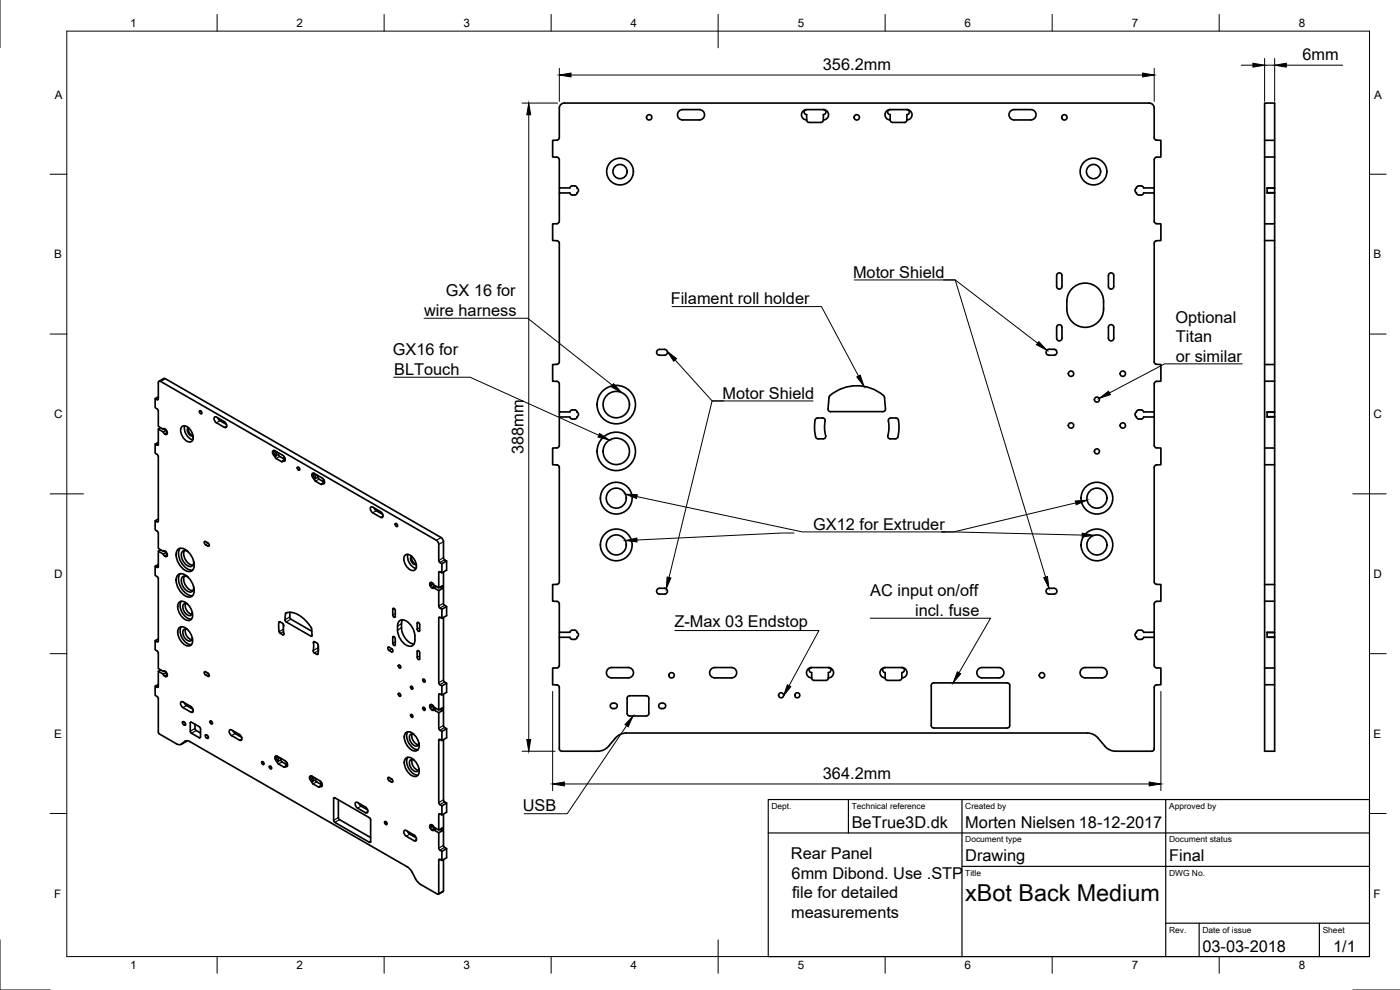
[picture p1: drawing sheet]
<svg xmlns="http://www.w3.org/2000/svg" width="420mm" height="297mm" viewBox="0 0 420 297" stroke-linecap="round" stroke-linejoin="round" font-family="sans-serif">
<!-- layer: Visible -->
<g fill="none" stroke="#000" stroke-width=".5">
<path d="M204 33.2l.9-.3h5a1.55 1.55 0 0 1 1.5 1.5 1.55 1.55 0 0 1-1.5 1.6h-5a1.55 1.55 0 0 1-1.5-1.1 1.55 1.55 0 0 1 .6-1.7zM242.1 32.9h5M242.1 32.9a1.55 1.55 0 0 0-1.6 1.5 1.55 1.55 0 0 0 1.6 1.6M242.1 32.9a.75 .75 0 0 0-.8 .7 .75 .75 0 0 0 .8 .8v1.6M242.1 36l.2 .5 .5 .2h3.5l.6-.2 .2-.5M247.1 32.9a1.55 1.55 0 0 1 1.6 1.5 1.55 1.55 0 0 1-1.6 1.6M247.1 32.9a.75 .75 0 0 1 .8 .7 .75 .75 0 0 1-.8 .8v1.6M267.1 32.9h5.1M267.1 32.9a1.55 1.55 0 0 0-1.5 1.5 1.55 1.55 0 0 0 1.5 1.6M267.1 32.9a.75 .75 0 0 0-.7 .7 .75 .75 0 0 0 .7 .8v1.6M267.1 36l.3 .5 .5 .2h3.5l.5-.2 .3-.5M272.2 32.9a1.55 1.55 0 0 1 1.5 1.5 1.55 1.55 0 0 1-1.5 1.6"/>
<path d="M272.2 32.9a.75 .75 0 0 1 .7 .7 .75 .75 0 0 1-.7 .8v1.6M303.4 33.2l1-.3h5a1.55 1.55 0 0 1 1.5 1.5 1.55 1.55 0 0 1-1.5 1.6h-5a1.55 1.55 0 0 1-1.5-1.1 1.55 1.55 0 0 1 .5-1.7zM379.5 30.9h3v194.5h-3zM167.9 56.4v1.5M346.4 56.4v1.5M347.1 42.1h1.3v5l-1.3 .1M347.1 42.1l-.5-.3-.2-.5v-8.9a1.5 1.5 0 0 0-1.5-1.5h-175.5a1.5 1.5 0 0 0-1.5 1.5v8.9l-.5 .7-1.5 .1v5l1.5 .1 .4 .4 .1 8.8h3.1a1.22 1.22 0 0 1 1.1-.7 1.22 1.22 0 0 1 1.1 .7 .89 .89 0 0 1 0 1.5 1.22 1.22 0 0 1-1.1 .7 1.22 1.22 0 0 1-1.1-.7h-3.1l-.1 8.8-.4 .4-1.5 .1v5l1.5 .1 .5 .7v35.6l-.5 .7-1.5 .1v5l1.5 .1 .4 .4 .1 8.7h3.1a1.22 1.22 0 0 1 1.1-.7 1.22 1.22 0 0 1 1.1 .7 .89 .89 0 0 1 0 1.5 1.22 1.22 0 0 1-1.1 .7 1.22 1.22 0 0 1-1.1-.7h-3.1l-.1 8.8-.4 .4-1.5 .1v5l1.5 .2 .5 .6v34.4l-.5 .7-1.5 .1v5l1.5 .1 .4 .4 .1 8.8h3.1a1.22 1.22 0 0 1 1.1-.7 1.22 1.22 0 0 1 1.1 .7 .89 .89 0 0 1 0 1.5 1.22 1.22 0 0 1-1.1 .7 1.22 1.22 0 0 1-1.1-.7h-3.1l-.1 8.7-.4 .4-1.5 .1v5.1l1.5 .1 .5 .6v18.4l.2 .6 .5 .2h10.8l1.2-.2 1.6-.9 3.4-3.7 1.1-.5 1.3-.2h138.3l1.2 .2 1.1 .5 3.4 3.7 1.6 .9 1.2 .2h10.8l.6-.2 .2-.6v-18.4l.2-.5 .5-.2M347.1 47.2l-.5 .2-.2 .5v8.5h-3.2a1.22 1.22 0 0 0-1.1-.7 1.22 1.22 0 0 0-1.1 .7 .89 .89 0 0 0 0 1.5 1.22 1.22 0 0 0 1.1 .7 1.22 1.22 0 0 0 1.1-.7h3.2v8.5l.2 .5 .5 .2M379.5 42.1h3M379.5 47.1h3M380.3 57.8h2.2M380.3 56.5h2.2"/>
<path d="M382.5 56.4h-2.2v1.5h2.2M347.1 67.1l1.3 .1v5h-1.3M347.1 72.2l-.5 .3-.2 .5v35.6l.2 .5 .5 .2M379.5 67.2h3M379.5 72.2h3M317.3 97.6a.8 .8 0 0 1 .9-.1 .8 .8 0 0 1 .5 .7v3.3a.8 .8 0 0 1-.8 .8 .8 .8 0 0 1-.8-.8v-3.3zM317.3 82.1a.8 .8 0 0 1 .9-.2 .8 .8 0 0 1 .5 .8v3.2a.8 .8 0 0 1-.8 .8 .8 .8 0 0 1-.8-.8v-3.2zM320.2 90.4a6.7 6.7 0 0 0 2.2 6.8 5.5 5.5 0 0 0 5.8 .4 5.5 5.5 0 0 0 3-4.9v-2.3M320.2 90.4a5.5 5.5 0 0 1 5.5-5.5 5.5 5.5 0 0 1 5.5 5.5M332.9 97.6a.8 .8 0 0 1 .9-.1 .8 .8 0 0 1 .5 .7v3.3a.8 .8 0 0 1-.8 .8 .8 .8 0 0 1-.8-.8v-3.3zM332.9 82.1a.8 .8 0 0 1 .9-.2 .8 .8 0 0 1 .5 .8v3.2a.8 .8 0 0 1-.8 .8 .8 .8 0 0 1-.8-.8v-3.2zM47.5 119l-.9 .6"/>
<path d="M47.7 114.4l1.4-.8h.5l82.8 47.7 .5 .5 .2 .7v5.1l.9 .7v2.8l-1.4 .8M197.3 105.1a2.96 2.96 0 0 1 2.5-.2 .88 .88 0 0 1 .5 1 .88 .88 0 0 1-.9 .7h-1.5a.88 .88 0 0 1-.8-.6 .88 .88 0 0 1 .2-.9zM249.1 118.7a12.2 12.2 0 0 1 16.3 .3l.3 3.7v.4l-.5 .4h-15.9l-.6-.2-.2-.6 .3-3.5zM314.3 105l.5-.2h1.5a.89 .89 0 0 1 .9 .9 .89 .89 0 0 1-.9 .9h-1.5a.88 .88 0 0 1-.8-.6 .88 .88 0 0 1 .3-1zM347.1 109.3l1.3 .1v5h-1.3M347.1 114.4l-.5 .3-.2 .5v8.4h-3.2a1.22 1.22 0 0 0-1.1-.7 1.22 1.22 0 0 0-1.1 .7 .89 .89 0 0 0 0 1.5 1.22 1.22 0 0 0 1.1 .7 1.22 1.22 0 0 0 1.1-.7h3.2v8.5l.2 .6 .5 .2M379.5 109.4h3M379.5 114.4h3M47.5 132.7l-.9 .6M48.2 128.3l-.7 .4M49 128.8l-1.5-.9v-4.6l-.2-.4-.7-.6v-2.7l.7 .4 .2-.3v-4.8l.4-.5 83.1 47.7 .6 .9 .1 5.2 .1 .4 .8 .5v2.8l-.8-.4-.1 .3v4.6l-1.5-.9-.7-.7M49 129.6l-1.5-.9v4.7l-.2 .2-.7-.3v2.7l.7 .5 .2 .5v19.4l-.2 .2-.7-.3v2.7l.7 .5 .2 .5v4.6l1.5 .8"/>
<path d="M49 128.8a.85 .85 0 0 1 1.1 .8l-.1 .5M49 129.6l.4 .5 .4 .3 .2-.2M49.3 128.6l-.3 .2M49.9 129.1l-.9 .5M50 130.1v.1M50.2 130.1h-.2M54.5 128.1a1.61 1.61 0 0 1 2.4 .6 2.85 2.85 0 0 1 .5 3.8 2.97 2.97 0 0 1-3.1-2.9zM55.4 127.8a3.7 3.7 0 0 0 2.5 4.2M56.5 128.3a1.61 1.61 0 0 0 1.4 2.5M56.6 128.4a1.93 1.93 0 0 0 1.3 2.3M59.9 123.3l.5 .1 .1 .7-.5-.1zM64.4 125.1l.6 .1 2.6 1.5 .5 1.1-.3 .5-.5-.1-2.6-1.6-.5-1z"/>
<path d="M65.4 125.4l.4 .7 2.2 1.3M82.2 135.2v.8l.7 .7M82.5 135.3l2.7 1.6 .3 .6v.7l-.6 .1M82.5 135.3l-.5-.1-.2 .5 .2 .7 .5 .6M82.5 137l.4 .6 1.6 .9 .4-.2M82.5 135.3l.4 .6M82.9 136.7l-.4 .3M83.2 135.7l-.3 .2v.8M83.6 135.9l.1 .9 1.5 .9M85.2 138.1l-.3 .2M85.2 137.2l.2 .1M85.2 138.1l.3 .1"/>
<path d="M85.4 137.1l-.2 1M167.9 123.6v1.5M244.9 125.6l2.2-.2 .5 .7a13.5 13.5 0 0 0 .2 5.1l-.7 .5-2-.2a8.7 8.7 0 0 1-.2-5.9zM266.8 125.7l.6-.3 2 .2a8.7 8.7 0 0 1-.2 5.9l-2.2 .1-.6-.7a13.3 13.3 0 0 0 .3-5zM346.4 123.6v1.5M347.1 134.4h1.3v5l-1.3 .1M347.1 139.5l-.5 .2-.2 .5v34.4l.2 .5 .5 .2M379.5 134.4h3M379.5 139.4h3M380.3 125h2.2M380.3 123.7h2.2M382.5 123.6h-2.2v1.5h2.2"/>
<path d="M47.5 155.7l-.9 .6M89.3 140.2l.5 .1 .1 .7-.5-.1zM94 142l.1 .8 .6 .8M94.3 142.1l2.7 1.6 .4 .6v.7l-.7 .1M94.3 142.1l-.5-.1-.2 .5 .2 .7 .5 .6M94.3 143.8l.4 .6 1.6 .9 .4-.2M94.3 142.1l.4 .6M94.7 142.7v.9M94.7 143.6l-.4 .2M95 142.5l-.3 .2M95.4 142.7l.2 .9 1.4 .9M97 144v.9"/>
<path d="M97 144.9l-.3 .2M97 144l.3 .1M97 144.9l.3 .1M97.2 144h-.2M111.3 152.1l.6 .1 2.6 1.6 .5 1-.3 .5-.5-.1-2.6-1.6-.5-1zM112.3 152.4l.4 .7 2.2 1.3M118.6 157.1l.6 .2 .1 .6-.5-.1zM47.5 169.4l-.9 .5M48.2 165l-.7 .4M49 166.2l-1.5-.8v4.6l-.2 .3-.7-.4v2.7l.7 .6 .2 .4v18.7l-.2 .3-.7-.4v2.8l.7 .5 .2 .4v4.7l1.5 .8M49 165.4l.4-.1 .6 .7M49 166.2l.7 .8 .3-.2"/>
<path d="M49.3 165.2l-.3 .2M49.9 165.7l-.9 .5M50 166v.1M50 166.1l.2 .4-.2 .3M50.2 166.7l-.2 .1M53.4 164.8a2.43 2.43 0 0 1 3.2 .9 5 5 0 0 1 1.4 5.1 1.86 1.86 0 0 1-3 0 5.4 5.4 0 0 1-1.9-5.6zM53.4 172.5a2.43 2.43 0 0 1 3.2 .9 5 5 0 0 1 1.4 5 1.86 1.86 0 0 1-3 0 5.4 5.4 0 0 1-1.9-5.5zM54 172.2a4.9 4.9 0 0 0 2.3 6.2l1.5 .3M54 164.5a4.9 4.9 0 0 0 2.3 6.2l1.5 .4M55.4 165.2a3.5 3.5 0 0 0 2.5 4.4M55.4 172.8a3.5 3.5 0 0 0 2.5 4.4M56.5 173.2a1.23 1.23 0 0 0-1.6-.2 1.23 1.23 0 0 0-.5 1.5 3.2 3.2 0 0 0 3.1 3.1 1.35 1.35 0 0 0 .6-1.5"/>
<path d="M56.5 165.5a1.23 1.23 0 0 0-1.6-.2 1.23 1.23 0 0 0-.5 1.6 3.2 3.2 0 0 0 3.1 3 1.35 1.35 0 0 0 .6-1.5M61.3 162.5h.4l.9 .6 .2 .7-.4 .1-.9-.6zM121.5 166.7a1.61 1.61 0 0 1 2.4 .6 2.85 2.85 0 0 1 .5 3.8 2.97 2.97 0 0 1-3.2-2.9zM122.4 166.3a3.7 3.7 0 0 0 2.5 4.3M123.5 166.9a1.61 1.61 0 0 0 1.4 2.4M123.6 166.9a1.93 1.93 0 0 0 1.3 2.3M129.2 174.9v.1M129.2 175.7v.1M129.2 175.8l.3 .5 .5 .2 .2-.2M129.2 175l-.2 .2 .2 .5M129.4 174.8l-.2 .1M129.5 174.8l-.3 .2"/>
<path d="M129.5 174.8l-.3 .1M130 175.2l-.8 .5M130.1 175.2l-.9 .6M130.2 176.3l1.5 .9v4.6l.1 .5 .8 .5v2.7l-.8-.3-.1 .2v19.4l.1 .5 .8 .5v2.7l-.8-.3-.1 .2v4.6l-1.5-.8-.7-.8M130.9 175.9l-.7 .4M132 176.2l.7 .4v-.8l-1 .6M132.7 176.6l-1 .6M133.1 171.6v9.4l.2 .5 .7 .5v2.7l-1.4 .8M134 168.3l-1.4 .8M197.3 176.8a2.96 2.96 0 0 1 2.5-.2 .88 .88 0 0 1 .5 1 .88 .88 0 0 1-.9 .7h-1.5a.88 .88 0 0 1-.8-.6 .88 .88 0 0 1 .2-.9zM314.2 176.8a2.96 2.96 0 0 1 2.5-.2 .88 .88 0 0 1 .5 1 .88 .88 0 0 1-.9 .7h-1.5a.88 .88 0 0 1-.8-.6 .88 .88 0 0 1 .2-.9zM347.1 175.3l1.3 .1v5h-1.3"/>
<path d="M379.5 175.4h3M47.5 191.7l-.9 .5M53.8 188.3a2.07 2.07 0 0 1 2.8 .9 3.6 3.6 0 0 1 .7 4.4 2.07 2.07 0 0 1-2.7-.9 3.6 3.6 0 0 1-.8-4.4zM53.8 180.7a2.07 2.07 0 0 1 2.8 .8 3.6 3.6 0 0 1 .7 4.4 2.07 2.07 0 0 1-2.7-.8 3.6 3.6 0 0 1-.8-4.4zM54.4 188.1a4.1 4.1 0 0 0 3.1 5.3M54.4 180.4a4.1 4.1 0 0 0 3.1 5.4M55.7 181.1a2.72 2.72 0 0 0 1.9 3.2M55.7 188.7a2.72 2.72 0 0 0 1.9 3.3M56.3 188.9a.97 .97 0 0 0-1.3 .1 .97 .97 0 0 0-.1 1.3 2.35 2.35 0 0 0 2.3 2l.4-.5 .1-.5M56.3 181.3a.97 .97 0 0 0-1.3 0 .97 .97 0 0 0-.1 1.3 2.35 2.35 0 0 0 2.3 2.1l.4-.6 .1-.4M83.8 186.6l1.2 .7 .1 3.2a1.56 1.56 0 0 1-1.5-2zM85 187.3l.1 .6"/>
<path d="M85.8 183.9l-.3 2 .2 .6 7.6 4.4h.3l.1-.3a4.3 4.3 0 0 0-1.7-4.1 6.1 6.1 0 0 0-6.2-2.6M87.1 183.7l-.2 1.4 .3 .6 6.4 3.7M94.1 192.5a1.58 1.58 0 0 1 1.5 2.2v.5a.93 .93 0 0 1-.4 1.2l-.9-.5-.3-.5zM95.5 193.8l-.1 .8 .2 .3M116.4 194.3l.4-.1 .8 .5 .3 .6-.1 .3-1.2-.6zM117.9 191l.5 .2 .2 .5v1.7l-.2 .3-.3-.2-.2-.5zM117.9 182.6l.5 .1 .2 .5v1.8l-.2 .2-.3-.2-.2-.5zM119.6 199.6l.5 .1 .1 .7-.5-.1zM119.9 186.3a2.33 2.33 0 0 1 3 .8 5.7 5.7 0 0 1 1 6.5 2.33 2.33 0 0 1-3-.9 5.7 5.7 0 0 1-1-6.4zM120.8 186a5.8 5.8 0 0 0 3 7.2h.4M125.2 195.3l.6 .1 .2 .5v1.8l-.2 .2-.4-.2-.2-.5zM125.2 186.8l.6 .1 .2 .5v1.8l-.2 .3-.4-.3-.2-.4z"/>
<path d="M133.1 185.3v18.7l.2 .5 .7 .5v2.7l-1.4 .8M134 182l-1.4 .8M167.9 189.7v1.5M346.4 189.7v1.5M347.1 180.4l-.5 .3-.2 .5v8.5h-3.2a1.22 1.22 0 0 0-1.1-.7 1.22 1.22 0 0 0-1.1 .7 .89 .89 0 0 0 0 1.5 1.22 1.22 0 0 0 1.1 .7 1.22 1.22 0 0 0 1.1-.7h3.2v8.4l.2 .6 .5 .2M379.5 180.4h3M380.3 191.1h2.2M380.3 189.8h2.2M382.5 189.7h-2.2v1.5h2.2M47.5 205.3l-.9 .6M48.2 201l-.7 .4M49 202.3l-1.5-.9v4.6l-.2 .3-.7-.4v2.7l.7 .6 .2 .4v10l.4 .6 5.1 3a1.34 1.34 0 0 0 1.5 0l1-.7a1.34 1.34 0 0 1 1.5 0l65.2 37.6 1.3 1.2 2 3.5 6 3.5 .2-.2v-10l.1-.3 .8 .4v-2.8l-.8-.5-.1-.4v-4.6l-1.5-.9"/>
<path d="M49 201.4l.4-.1 .6 .7M49 202.3l.7 .7 .3-.2M49.3 201.3l-.3 .1M49.9 201.7l-.9 .6M50 202v.1M50 202.1l.2 .5-.2 .2M50.2 202.7l-.2 .1M54.4 210.6h.5l2.7 1.6 .4 1-.2 .5h-.5l-2.7-1.6-.4-1.1zM54.8 216.6a.67 .67 0 0 1 .7 .2 .67 .67 0 0 1 0 .8l-.6-.3zM55.3 210.8l.5 .7 2.1 1.3M57.2 216.7h.3l2.5 1.5 .2 .5-.1 2.6-.3 .1-2.5-1.6-.2-.4zM58.5 217.3l.2 1.7 1.5 .9"/>
<path d="M61.3 201.6h.4l.9 .5 .2 .8h-.4l-.9-.6zM63.1 216.4l.5 .1 .1 .7-.5-.2zM69 219h.5l2.7 1.6 .4 1-.2 .5h-.5l-2.7-1.6-.4-1.1zM69.9 219.3l.5 .7 2.1 1.2M119.6 208l.5 .2 .1 .7-.5-.2zM121.8 219.8a2.07 2.07 0 0 1 2.8 .9 3.6 3.6 0 0 1 .7 4.4 2.07 2.07 0 0 1-2.7-.9 3.6 3.6 0 0 1-.8-4.4zM122.4 219.6a4.1 4.1 0 0 0 3.1 5.3M123.3 205.9l.4 .2 .2 .6-.5-.1zM123.3 214.4l.4 .1 .2 .7-.5-.2zM126.9 203.8l.5 .1 .2 .7-.6-.1zM126.9 212.3l.5 .1 .2 .7-.6-.2zM129.2 211.6h.1"/>
<path d="M129.2 211.6l-.2 .3 .2 .5M129.2 212.4l.3 .5 .5 .3 .2-.2M129.5 211.4l-.3 .2M130.1 211.9l-.9 .5M130.2 213l1.5 .8v4.7l.1 .4 .8 .6v2.7l-.8-.4-.1 .3v18.7l.1 .5 .8 .5v2.7l-.8-.3-.1 .2v4.7l-1.5-.9-.7-.7M130.9 212.6l-.7 .4M132 212.8l.7 .4v-.8l-1 .6M132.7 213.2l-1 .6M133.1 208.3v9.4l.2 .4 .7 .5v2.8l-1.4 .8M134 218.6l-1.4 .9M134 205l-1.4 .8M182.6 200.6l.9-.3h5.1a1.55 1.55 0 0 1 1.5 1.5 1.55 1.55 0 0 1-1.5 1.6h-5.1a1.55 1.55 0 0 1-1.4-1.1 1.55 1.55 0 0 1 .5-1.7z"/>
<path d="M183.4 211.2a1.03 1.03 0 0 1 1.3-.2 1.03 1.03 0 0 1 .4 1.2 1.01 1.01 0 0 1-1.3 .4 1.01 1.01 0 0 1-.4-1.4zM189 208.8h5l.5 .2 .2 .5v4.6l-.2 .5-.5 .2h-5M189 208.8l-.6 .2-.2 .5v4.6l.2 .5 .6 .2M197.9 211.2a1 1 0 0 1 1.4-.2 1 1 0 0 1 .3 1.4 1 1 0 0 1-1.4 .2 1 1 0 0 1-.3-1.4zM213.3 200.9l.7-.5 .5-.1h5a1.55 1.55 0 0 1 1.6 1.5 1.55 1.55 0 0 1-1.6 1.6h-5a1.55 1.55 0 0 1-1.4-.9 1.55 1.55 0 0 1 .2-1.6zM243.6 200.3h5M243.6 200.3a1.55 1.55 0 0 0-1.6 1.5 1.55 1.55 0 0 0 1.6 1.6M243.6 200.3a.75 .75 0 0 0-.8 .7 .75 .75 0 0 0 .8 .8v1.6M243.6 203.4l.2 .5 .5 .2h3.6l.5-.2 .2-.5M248.6 200.3a1.55 1.55 0 0 1 1.6 1.5 1.55 1.55 0 0 1-1.6 1.6M248.6 200.3a.75 .75 0 0 1 .8 .7 .75 .75 0 0 1-.8 .8v1.6M265.6 200.3h5.1"/>
<path d="M265.6 200.3a1.55 1.55 0 0 0-1.5 1.5 1.55 1.55 0 0 0 1.5 1.6M265.6 200.3a.75 .75 0 0 0-.7 .7 .75 .75 0 0 0 .7 .8v1.6M265.6 203.4l.3 .5 .5 .2h3.5l.5-.2 .3-.5M270.7 200.3a1.55 1.55 0 0 1 1.5 1.5 1.55 1.55 0 0 1-1.5 1.6M270.7 200.3a.75 .75 0 0 1 .7 .7 .75 .75 0 0 1-.7 .8v1.6M279.7 205.1l.5-.2 22.4 .1 .4 .6v12.4l-.7 .4h-22.4l-.4-.7v-12.1zM293.8 200.6l.9-.3h5a1.55 1.55 0 0 1 1.6 1.5 1.55 1.55 0 0 1-1.6 1.6h-5a1.55 1.55 0 0 1-1.5-1.1 1.55 1.55 0 0 1 .6-1.7zM324.8 200.6l.9-.3h5a1.55 1.55 0 0 1 1.6 1.5 1.55 1.55 0 0 1-1.6 1.6h-5a1.55 1.55 0 0 1-1.5-1.1 1.55 1.55 0 0 1 .6-1.7zM347.1 200.4h1.3v5.1h-1.3M379.5 200.4h3M379.5 205.5h3M56.1 222.2l-1.7 1.1"/>
<path d="M61.6 220.5a.68 .68 0 0 1 .8 .3 .68 .68 0 0 1 0 .8l-.6-.4zM78.6 228.6l.5 .1 .1 .6-.5-.1zM80.9 229.9l.5 .1 .1 .7-.5-.2zM82.9 226.8v.9l.7 .7M83.2 226.9l2.7 1.6 .4 .7v.6l-.7 .2M83.2 226.9h-.5l-.2 .4 .2 .8 .5 .5M83.2 228.6l.4 .6 1.6 1 .4-.2M83.2 226.9l.4 .6M83.6 228.4l-.4 .2M83.9 227.3l-.3 .2v.9M84.3 227.5l.2 .9 1.4 1M85.9 229.8l-.3 .2"/>
<path d="M85.9 228.9h.3M85.9 229.8l.3 .1M86.1 228.8l-.2 1M93.3 232.8v.8l.7 .8M93.6 232.9l2.7 1.6 .3 .7v.6l-.6 .2M93.6 232.9l-.5-.1-.2 .5 .2 .7 .5 .6M93.6 234.6l.4 .6 1.6 1 .4-.2M93.6 232.9l.4 .6M94 233.5v.9M94 234.4l-.4 .2M94.3 233.3l-.3 .2M94.7 233.5l.1 .9 1.5 .9"/>
<path d="M96.3 234.9v.8M96.3 235.7l-.3 .3M96.3 234.9h.2M96.3 235.7l.3 .1M96.5 234.8l-.2 .1M100.2 239.4h.3l10.6 6.1 .1 .5v6.7h-.3l-10.6-6.1-.2-.5zM101.5 240v5.3l.2 .5 9.5 5.5M116.4 233.3h.4l.9 .6 .2 .7h-.4l-.9-.5zM121.8 227.5a2.07 2.07 0 0 1 2.8 .8 3.6 3.6 0 0 1 .7 4.4 2.07 2.07 0 0 1-2.7-.8 3.6 3.6 0 0 1-.8-4.4zM122.4 227.2a4.1 4.1 0 0 0 3.1 5.4M123.7 220.2a2.72 2.72 0 0 0 1.9 3.3M123.7 227.9a2.72 2.72 0 0 0 1.9 3.2"/>
<path d="M124.3 228.1a.97 .97 0 0 0-1.3 0 .97 .97 0 0 0-.1 1.3 2.35 2.35 0 0 0 2.3 2.1l.4-.6 .1-.4M124.3 220.4a.97 .97 0 0 0-1.3 .1 .97 .97 0 0 0-.1 1.3 2.35 2.35 0 0 0 2.3 2l.4-.5 .1-.5M133.1 221.9v18.1l.2 .4 .7 .6v2.7l-1.4 .8M106.8 240.7l.5 .1 2.7 1.6 .4 1-.2 .5-.5-.1-2.7-1.5-.4-1.1zM107.7 241l.5 .7 2.1 1.3M115.5 246.5l.5 .2 .1 .7-.5-.2zM121.4 249.1l.5 .1 2.7 1.6 .4 1-.2 .5h-.5l-2.7-1.6-.4-1.1zM122.3 249.4l.5 .7 2.1 1.3M129.2 248.4l.3 .6 .5 .2 .2-.2M129.2 247.6l-.2 .3 .2 .5M129.5 247.5l-.3 .1M130.1 247.9l-.9 .5"/>
<path d="M130.9 248.6l-.7 .4M132 248.9l.7 .4v-.9l-1 .7M132.7 249.3l-1 .6M133.1 244.2v9.4l.2 .5 .7 .5v2.8l-1.4 .8M133.1 257.9v9.4l-1.5 1M134 254.6l-1.4 .8M134 241l-1.4 .8"/>
<circle cx="194.8" cy="35.2" r=".8"/>
<circle cx="257.1" cy="35.2" r=".8"/>
<circle cx="319.4" cy="35.2" r=".8"/>
<circle cx="186.1" cy="51.5" r="4"/>
<circle cx="186.1" cy="51.5" r="2.13"/>
<circle cx="328.2" cy="51.5" r="4"/>
<circle cx="328.2" cy="51.5" r="2.13"/>
<circle cx="321.4" cy="112.1" r=".8"/>
<circle cx="329.2" cy="119.9" r=".75"/>
<circle cx="337" cy="112.1" r=".8"/>
<circle cx="184.9" cy="121.4" r="4"/>
<circle cx="184.9" cy="135.4" r="4"/>
<circle cx="184.9" cy="135.4" r="5.8"/>
<circle cx="184.9" cy="121.4" r="5.8"/>
<circle cx="321.4" cy="127.7" r=".8"/>
<circle cx="329.2" cy="135.4" r=".75"/>
<circle cx="337" cy="127.7" r=".8"/>
<circle cx="184.9" cy="149.5" r="3"/>
<circle cx="184.9" cy="149.5" r="4.8"/>
<circle cx="329.2" cy="149.5" r="3"/>
<circle cx="329.2" cy="149.5" r="4.8"/>
<circle cx="184.9" cy="163.5" r="3"/>
<circle cx="184.9" cy="163.5" r="4.8"/>
<circle cx="329.2" cy="163.5" r="3"/>
<circle cx="329.2" cy="163.5" r="4.8"/>
<circle cx="201.5" cy="202.6" r=".8"/>
<circle cx="234.4" cy="208.6" r=".75"/>
<circle cx="239.3" cy="208.6" r=".75"/>
<circle cx="312.7" cy="202.6" r=".8"/>
</g>
<!-- layer: Visible Narrow -->
<g fill="none" stroke="#000" stroke-width=".35">
<path d="M47.5 119.7l-.3 .2M49.6 113.6l-1.4 .9M47.5 133.4l-.3 .2M50.2 129.7l-.8 .4M50.2 130l-.5 .3M66 126.2l-1 .7M68.1 127.8l-.8 .4M83.6 136.3l-.7 .4M83.9 137l-1 .6M84.9 138.3l-.4 .2M47.5 156.4l-.3 .2M95.4 143.1l-.7 .5"/>
<path d="M95.7 143.8l-1 .6M96.7 145.1l-.4 .2M112.9 153.2l-1 .7M115 154.8l-.8 .4M47.5 170l-.3 .2M50.2 166.3l-.8 .5M50.2 166.7l-.5 .3M62.5 163l-.8 .4M62.8 163.6l-.4 .3M130.5 175.7l-1 .6M130.8 175.9l-1 .6M132 171.6l-.3 .2"/>
<path d="M132.4 161.3l-1.4 .8M133.1 162.5l-1.4 .8M133.1 167.4l-1.4 .8M133.4 168l-1.4 .8M47.5 192.4l-.3 .2M84 186.6l-.3 .1M85 188.8l-1.2 .7M85.1 189.5l-1 .5M85.2 190.3l-.3 .2M86.3 183.8l-.6 .3M86.9 185.1l-1.4 .8M87.3 185.8l-1.4 .8"/>
<path d="M93.7 190.7l-.4 .2M94.5 192.6l-.4 .2M95.4 194.4l-1.4 .8M95.4 196.1l-.3 .2M95.6 195.2l-1.3 .7M117.6 194.7l-.8 .5M117.9 195.3l-.4 .3M118.3 182.5l-.4 .3M118.3 191l-.4 .2M118.6 192.6l-.7 .4M118.6 184.1l-.7 .4M120.5 187.2l-1.2 .6"/>
<path d="M120.5 188.4l-1.2 .7M125.6 186.8l-.4 .2M125.6 195.2l-.4 .3M126 188.3l-.8 .5M126 196.8l-.8 .4M132 185.2l-.3 .2M133.1 181l-1.4 .8M133.4 181.6l-1.4 .8M47.5 206l-.3 .2M50.2 202.3l-.8 .5M50.2 202.7l-.5 .3M55.7 217.1l-.6 .3"/>
<path d="M55.7 217.3l-.4 .3M56 211.7l-1.1 .6M57.5 216.7l-.4 .2M58 213.2l-.7 .5M58.5 218.6l-1.4 .8M58.9 219.2l-1.4 .8M62.5 202l-.8 .5M62.8 202.7l-.4 .2M130.5 212.3l-1 .6M130.8 212.5l-1 .6M132 208.2l-.3 .2M133.1 217.7l-1.4 .8"/>
<path d="M133.1 204l-1.4 .8M133.4 218.3l-1.4 .8M133.4 204.6l-1.4 .8M55.7 222.3l-.2 .2M55.9 222.4l-1.4 .8M60.2 221.2l-.4 .2M62.5 221l-.6 .4M62.6 221.3l-.4 .2M70.6 220.1l-1.1 .6M72.6 221.7l-.7 .4M84.3 228l-.7 .4M84.6 228.6l-1 .6"/>
<path d="M85.6 230l-.4 .2M94.7 234l-.7 .4M95 234.6l-1 .6M96 236l-.4 .2M100.5 239.4l-.4 .2M117.6 233.8l-.8 .4M117.9 234.4l-.4 .2M132 221.9l-.3 .2M133.1 240l-1.4 .8M101.5 245.3l-1.4 .8M101.9 245.9l-1.4 .8M108.4 241.9l-1.1 .6"/>
<path d="M110.4 243.4l-.7 .4M111.2 252.5l-.3 .2M123 250.3l-1.1 .6M125 251.8l-.7 .5M130.5 248.4l-1 .6M130.8 248.6l-1 .6M132 257.9l-.3 .2M132 244.2l-.3 .2M133.1 253.6l-1.4 .9M133.4 254.3l-1.4 .8M133.4 240.6l-1.4 .8M133.1 267.3l-1.4 .8"/>
</g>
<!-- layer: Border -->
<g fill="none" stroke="#000" stroke-width=".3">
<path d="M0 -.1v14.5M20 9.3h391v277.7h-391zM65.2 4.3v5M115.3 4.3v5M165.4 4.3v5M215.5 4.3v10.1M265.6 4.3v5M315.8 4.3v5M365.9 4.3v5M15 52.3h5M411 52.3h5M15 100.2h5"/>
<path d="M411 100.2h5M15 148.2h10.1M406 148.2h10M15 196.1h5M411 196.1h5M15 244.1h5M411 244.1h5M0 282v15h15M65.2 287v5M115.3 287v5M165.4 287v5M215.5 282v10"/>
<path d="M265.6 287v5M315.8 287v5M365.9 287v5M406 297h14.2"/>
</g>
<!-- layer: TitleBlock -->
<path d="M230.6 239.9h180.4v47.1h-180.4zM254.6 239.9v10M288.7 239.9v47.1M349.9 239.9v47.1M230.6 249.9h180.4M288.7 259.9h122.3M349.9 277h61.1M359.9 277v10M396 277v10" fill="none" stroke="#000" stroke-width=".35"/>
<!-- layer: Dimensions -->
<g fill="none" stroke="#000" stroke-width=".3">
<path d="M372.5 19.6h3.5M379.5 17.6v12.8M379.5 19.6h3M382.5 17.6v12.8M386 19.6h17M156.7 30.9h10.7M158.7 34.4v187.5M167.9 20.5v9.9M171.4 22.5h171.5M346.4 20.5v9.9M165.9 207.5v29.7M348.4 207.5v29.7"/>
<path d="M156.7 225.4h9.9M169.4 235.2h175.5"/>
</g>
<path d="M376 19l3.5 .6-3.5 .5zM382.5 19.6l3.5-.6v1.1zM158.7 30.9l.6 3.5h-1.2zM167.9 22.5l3.5-.6v1.2zM342.9 21.9l3.5 .6-3.5 .6zM158.1 221.9h1.2l-.6 3.5zM165.9 235.2l3.5-.6v1.2zM344.9 234.6l3.5 .6-3.5 .6z" fill="#000" stroke="#000" stroke-width=".3"/>
<!-- layer: Annotations -->
<g fill="#000" stroke="#000" stroke-width=".3">
<path d="M184.1 115.1l2.4 2.7-3.1-1.8zM200.3 105.4l2.7 2.2-.8 .8zM257.1 113.1l1.1-.5 1.1 3.3zM311.8 102.5l2.4 2.6-3.2-1.7zM329.9 119.5l2.8-2.1 .5 1zM179.9 130.1l3 1.9-3.4-.9zM187.7 148.3l3.6 .1-.3 1.2zM322.7 150.3l3.6-.2-3.3 1.4zM324.8 160l3.5 .6-3.5 .5zM187.7 162.2l3.4-.8 .1 1.2zM200.2 173.1l1.2 .3-1.4 3.3zM313.2 173.3l1.2-.3 .4 3.5z"/>
<path d="M190 214.8l-1.5 3.3-.9-.7zM236.3 205.5l1 .5-2.2 2.8zM287.3 201.6l1 .6-2.3 2.7z"/>
</g>
<g fill="none" stroke="#000" stroke-width=".3">
<path d="M127.3 95.5h31.1l25.4 20.1M201.7 92h44.8l11.2 20.8M256.4 84h30.3l24.7 19M283.2 84h3.5l27.1 89.1M118.1 113.2h23l38.6 17.4M202.6 108l11.1 12.3h3.5M372.8 109.2h-23.3l-16.5 8.7M244 120.3h-30.3l-12.9 53M191.1 149l49.7 10.6h42.8M238.3 159.9h-3.5l-43.6 2.1M322.8 150.9l-36.6 8.7h-3.5l42.1 .9M202.5 189.2h43.3l-9 16.5"/>
<path d="M261.2 185.5h36.1l-9.5 16.4M188 217.7l-17.8 26.5h-12.9"/>
</g>
<text font-size="7" x="289.7" y="270.5">xBot Back Medium</text>
<g font-size="4.9">
<text x="390.9" y="18">6mm</text>
<text x="247" y="20.9">356.2mm</text>
<text x="256" y="83.3">Motor Shield</text>
<text x="133.8" y="88.9">GX 16 for</text>
<text x="127.3" y="94.8">wire harness</text>
<text x="201.3" y="91.3">Filament roll holder</text>
<text x="352.8" y="96.8">Optional</text>
<text x="117.9" y="106.6">GX16 for</text>
<text x="352.9" y="102.6">Titan</text>
<text x="118.3" y="112.5">BLTouch</text>
<text x="352.9" y="108.5">or similar</text>
<text x="216.9" y="119.6">Motor Shield</text>
<text x="157.1" y="136.3" transform="rotate(-90 157.1 136.3)">388mm</text>
<text x="244" y="158.9">GX12 for Extruder</text>
<text x="261.2" y="178.9">AC input on/off</text>
<text x="274.6" y="184.8">incl. fuse</text>
<text x="202.4" y="188.2">Z-Max 03 Endstop</text>
<text x="247" y="233.7">364.2mm</text>
<text x="156.9" y="243.4">USB</text>
<text x="255.6" y="248.4">BeTrue3D.dk</text>
<text x="289.7" y="248.4">Morten Nielsen 18-12-2017</text>
<text x="237.4" y="257.7">Rear Panel</text>
<text x="237.6" y="263.6">6mm Dibond. Use .STP</text>
<text x="289.7" y="258.4">Drawing</text>
<text x="350.9" y="258.4">Final</text>
<text x="237.7" y="269.5">file for detailed</text>
<text x="237.4" y="275.4">measurements</text>
<text x="360.9" y="285.5">03-03-2018</text>
<text x="400.1" y="285.6">1/1</text>
</g>
<g font-size="3.5">
<text x="39.1" y="8.1">1</text>
<text x="89" y="8.1">2</text>
<text x="139.1" y="8.1">3</text>
<text x="189.2" y="8.1">4</text>
<text x="239.4" y="8.1">5</text>
<text x="289.5" y="8.1">6</text>
<text x="339.6" y="8.1">7</text>
<text x="389.8" y="8.1">8</text>
<text x="16.5" y="29.6">A</text>
<text x="412.4" y="29.6">A</text>
<text x="16.2" y="77.5">B</text>
<text x="412.2" y="77.5">B</text>
<text x="16.3" y="125.5">C</text>
<text x="412.3" y="125.5">C</text>
<text x="16.2" y="173.4">D</text>
<text x="412.2" y="173.4">D</text>
<text x="16.3" y="221.4">E</text>
<text x="412.3" y="221.4">E</text>
<text x="16.3" y="269.3">F</text>
<text x="412.3" y="269.3">F</text>
<text x="39.1" y="290.8">1</text>
<text x="89" y="290.8">2</text>
<text x="139.1" y="290.8">3</text>
<text x="189.2" y="290.8">4</text>
<text x="239.4" y="290.8">5</text>
<text x="289.5" y="290.8">6</text>
<text x="339.6" y="290.8">7</text>
<text x="389.8" y="290.8">8</text>
</g>
<g font-size="2.5">
<text x="231.6" y="242.7">Dept.</text>
<text x="255.6" y="242.7">Technical reference</text>
<text x="289.7" y="242.7">Created by</text>
<text x="350.9" y="242.7">Approved by</text>
<text x="289.7" y="252.7">Document type</text>
<text x="350.9" y="252.7">Document status</text>
<text x="289.7" y="262.8">Title</text>
<text x="350.9" y="262.8">DWG No.</text>
<text x="350.9" y="279.8">Rev.</text>
<text x="360.9" y="279.8">Date of issue</text>
<text x="397" y="279.8">Sheet</text>
</g>
</svg>
